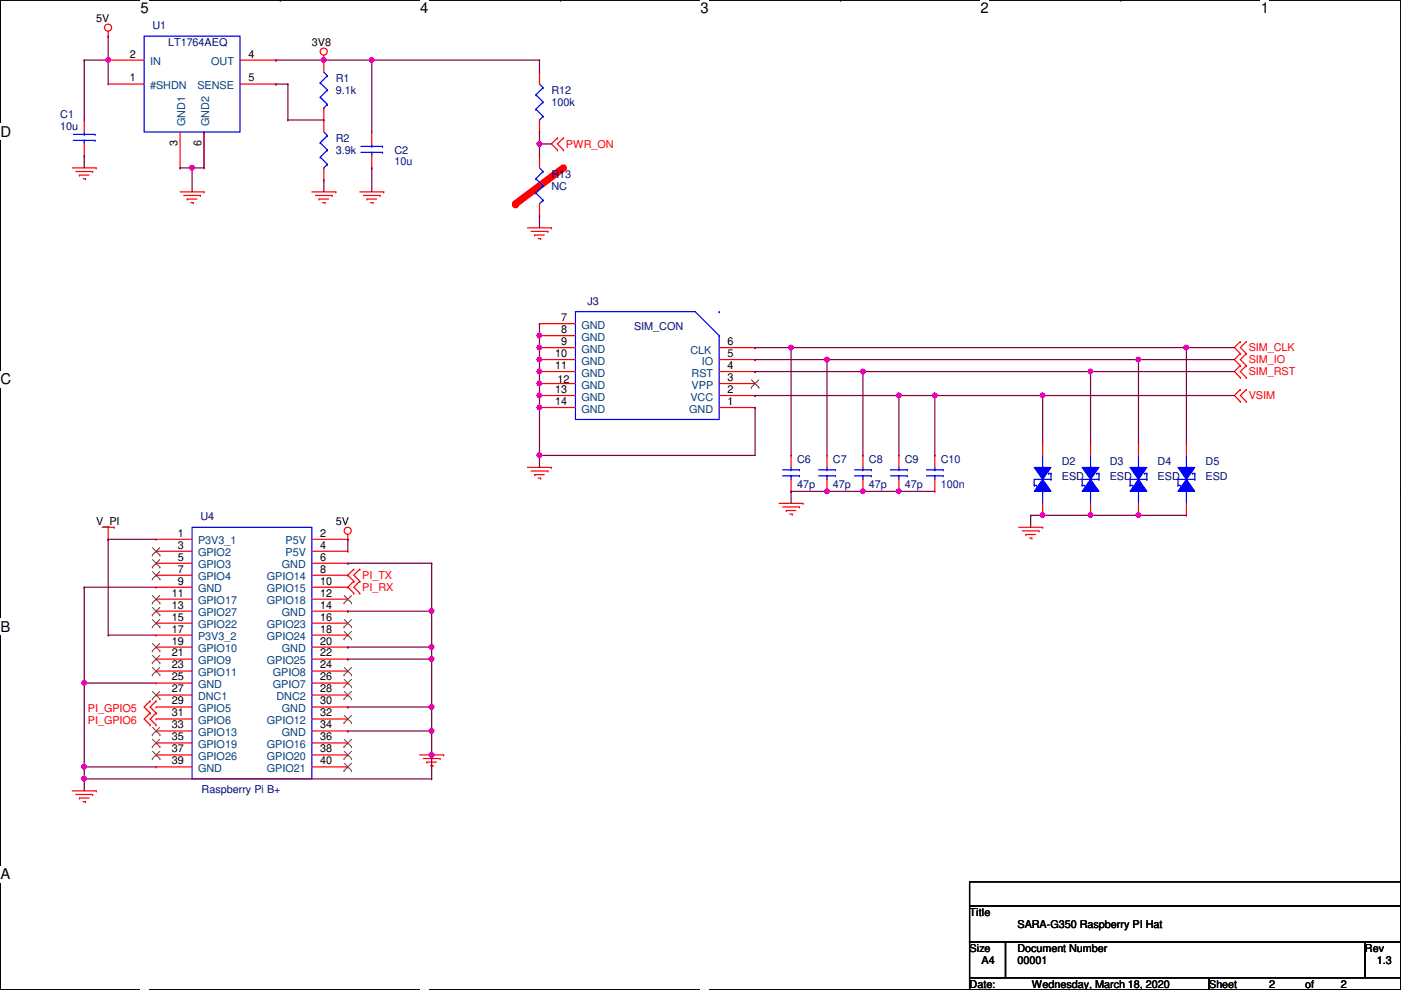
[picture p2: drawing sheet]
<svg xmlns="http://www.w3.org/2000/svg" width="297mm" height="210mm" viewBox="0 0 297 210" stroke-linecap="round" stroke-linejoin="round" font-family="sans-serif">
<path d="M.1 0h296.9v209.8h-296.9z" fill="none" stroke="#000" stroke-width=".25"/>
<g fill="#fff">
<path d="M29.8 0h1.7v3.5h-1.7z"/>
<path d="M29.8 209.8l1.7 .1z"/>
</g>
<path d="M59.4 0h.1M59.4 209.8h.1" fill="none" stroke="#000" stroke-width=".25"/>
<g fill="#fff">
<path d="M89.1 0h1.7v3.5h-1.7z"/>
<path d="M89.1 209.8l1.7 .1z"/>
</g>
<path d="M118.8 0h.1M118.8 209.8h.1" fill="none" stroke="#000" stroke-width=".25"/>
<g fill="#fff">
<path d="M148.5 0h1.7v3.5h-1.7z"/>
<path d="M148.5 209.8l1.7 .1z"/>
</g>
<path d="M178.2 0h.1M178.2 209.8h.1" fill="none" stroke="#000" stroke-width=".25"/>
<g fill="#fff">
<path d="M207.9 0h1.7v3.5h-1.7z"/>
<path d="M207.9 209.8l1.7 .1z"/>
</g>
<path d="M237.6 0h.1M237.6 209.8h.1" fill="none" stroke="#000" stroke-width=".25"/>
<g fill="#fff">
<path d="M267.3 0h1.7v3.5h-1.7z"/>
<path d="M267.3 209.8l1.7 .1z"/>
<path d="M.1 26.2h2.2v3.5h-2.2z"/>
<path d="M297 26.2l.1 3.5z"/>
<path d="M.1 78.7h2.2v3.5h-2.2z"/>
<path d="M297 78.7l.1 3.5z"/>
</g>
<path d="M.1 52.5h.1M297 52.5h.1" fill="none" stroke="#000" stroke-width=".25"/>
<g fill="#fff">
<path d="M.1 131.1h2.1v3.5h-2.1z"/>
<path d="M297 131.1l.1 3.5z"/>
</g>
<path d="M.1 104.9h.1M297 104.9h.1" fill="none" stroke="#000" stroke-width=".25"/>
<path d="M.1 104.9h.1M297 104.9h.1" fill="none" stroke="#000" stroke-width=".21"/>
<g fill="#fff">
<path d="M.1 183.6h2.1v3.5h-2.1z"/>
<path d="M297 183.6l.1 3.5z"/>
</g>
<path d="M.1 157.4h.1M297 157.4h.1" fill="none" stroke="#000" stroke-width=".25"/>
<path d="M119.5 35.6l-10.2 7.6" fill="none" stroke="#f00" stroke-width="1.5"/>
<circle cx="109.3" cy="43.2" r=".76" fill="#f00"/>
<g fill="none" stroke="#f00" stroke-width=".25">
<path d="M22.9 7.7h.1M22.9 6.6v1.1M68.7 12.7h.1M68.7 11.7v1M15.3 35.6h5.1M16.1 36.4h3.5M16.8 37.1h.1M16.8 37.1h2.1M17.6 37.9h.5M18.1 37.9h.1M19.6 36.4h.1M20.4 35.6h.1"/>
<path d="M118.2 29.3h.1M118.2 31.8h.1M118.2 29.3l-1.3 1.2 1.3 1.3M119.5 31.8h.1M119.5 29.3h.1M119.5 29.3l-1.3 1.2 1.3 1.3M38.2 40.7h5.1M38.9 41.4h3.6M39.7 42.2h.1M39.7 42.2h2M40.5 43h.5M41 43h.1"/>
<path d="M42.5 41.4h.1M43.3 40.7h.1M66.1 40.7h5.1M66.9 41.4h3.5M67.6 42.2h.1M67.6 42.2h2.1M68.4 43h.5M68.9 43h.1M70.4 41.4h.1M71.2 40.7h.1M76.3 40.7h5.1M77 41.4h3.6"/>
<path d="M77.8 42.2h.1M77.8 42.2h2M78.6 43h.5M79.1 43h.1M80.6 41.4h.1M81.4 40.7h.1M111.8 48.3h5.1M112.6 49.1h3.6M113.4 49.8h.1M113.4 49.8h2M114.1 50.6h.5M114.6 50.6h.1"/>
<path d="M116.2 49.1h.1M116.9 48.3h.1M263 72.4h.1M263 75h.1M263 77.5h.1M263 72.4l-1.3 1.3 1.3 1.3M263 75l-1.3 1.2 1.3 1.3M263 77.5l-1.3 1.3 1.3 1.3M264.2 75h.1M264.2 72.4h.1M264.2 77.5h.1M264.2 72.4l-1.2 1.3 1.2 1.3"/>
<path d="M264.2 75l-1.2 1.2 1.2 1.3M264.2 77.5l-1.2 1.3 1.2 1.3M111.8 99.1h5.1M112.6 99.9h3.6M116.2 99.9h.1M116.9 99.1h.1M183 96.6h.1M183 96.6v2.5M263 80.1h.1M263 82.6h.1M263 85.1h.1M263 82.6l-1.3 1.3 1.3 1.2"/>
<path d="M264.2 80.1h.1M264.2 85.1h.1M264.2 82.6h.1M264.2 82.6l-1.2 1.3 1.2 1.2M21.7 111.8h2.5M22.9 114.3h.1M22.9 111.8v2.5M24.2 111.8h.1M73.7 114.3h.1M73.7 113.3v1M113.4 100.6h.1M113.4 100.6h2"/>
<path d="M114.1 101.4h.5M114.6 101.4h.1M165.2 106.7h5.1M165.9 107.5h3.6M166.7 108.2h.1M166.7 108.2h2M167.5 109h.5M168 109h.1M169.5 107.5h.1M170.3 106.7h.1M183 104.2h.1M183 101.6v2.6"/>
<path d="M216 111.8h5.1M216.7 112.6h3.6M217.5 113.3h.1M217.5 113.3h2M218.3 114.1h.5M218.8 114.1h.1M220.3 112.6h.1M221.1 111.8h.1M75 120.7h.1M75 123.2h.1M75 125.8h.1M75 120.7l-1.3 1.3 1.3 1.2"/>
<path d="M75 123.2l-1.3 1.3 1.3 1.3M76.3 123.2h.1M76.3 120.7h.1M76.3 125.8h.1M76.3 120.7l-1.3 1.3 1.3 1.2M76.3 123.2l-1.3 1.3 1.3 1.3M31.8 148.6h.1M31.8 151.2h.1M31.8 153.7h.1M31.8 148.6l-1.2 1.3 1.2 1.3M31.8 151.2l-1.2 1.2 1.2 1.3M33.1 148.6h.1"/>
<path d="M33.1 151.2h.1M33.1 153.7h.1M33.1 148.6l-1.3 1.3 1.3 1.3M33.1 151.2l-1.3 1.2 1.3 1.3M15.3 167.7h5.1M16.1 168.4h3.5M16.8 169.2h.1M16.8 169.2h2.1M17.6 170h.5M18.1 170h.1M19.6 168.4h.1M20.4 167.7h.1"/>
<path d="M89 160.1h5.1M89.7 160.8h3.6M90.5 161.6h.1M90.5 161.6h2M91.3 162.3h.5M91.8 162.3h.1M93.3 160.8h.1M94.1 160.1h.1"/>
<circle cx="22.9" cy="5.9" r=".75"/>
<circle cx="68.6" cy="10.9" r=".75"/>
<circle cx="73.7" cy="112.5" r=".75"/>
</g>
<path d="M205.6 187h91.4v5.1h-91.4zM205.6 192.1h91.4v7.6h-91.4zM205.6 199.7h7.6v7.6h-7.6zM213.2 199.7h76.2v7.6h-76.2zM289.4 199.7h7.6v7.6h-7.6zM205.6 207.3h50.8v2.5h-50.8zM256.4 207.3h40.6v2.5h-40.6z" fill="none" stroke="#000" stroke-width=".25"/>
<g fill="none" stroke="#00f" stroke-width=".25">
<path d="M181.2 99.6h3.5M183 99.6h.1M183 99.1v.5M184.7 99.6h.1M231.2 99.1h.1M231.2 96.6v2.5M181.2 100.9h3.5M183 100.9h.1M183 100.9v.7M184.7 100.9h.1M229.4 102.9h.1M229.4 102.9h.6"/>
<path d="M230 102.9h.1M231.2 104.2h.1M231.2 104.2v2.5M232.5 100.4h.1M232.5 100.4h.5M233 101.6h.1M233 100.4h.1M233 101.6h-3.6v1.3M233 100.4v1.2"/>
</g>
<path d="M231.2 101.6l1.8 2.6h-3.6z" fill-rule="evenodd" fill="#00f"/>
<path d="M231.2 101.6l1.8 2.6h-3.6z" fill="none" stroke="#00f" stroke-width=".25"/>
<path d="M229.4 99.1h3.6l-1.8 2.5z" fill-rule="evenodd" fill="#00f"/>
<g fill="none" stroke="#00f" stroke-width=".25">
<path d="M221.1 99.1h.1M221.1 96.6v2.5M229.4 99.1h3.6l-1.8 2.5zM219.3 102.9h.1M219.3 102.9h.5M219.8 102.9h.1M221.1 104.2h.1M221.1 104.2v2.5M222.3 100.4h.1M222.3 100.4h.5M222.8 101.6h.1M222.8 100.4h.1"/>
<path d="M222.8 101.6h-3.5v1.3M222.8 100.4v1.2"/>
</g>
<path d="M231.2 94h.1M231.2 94v2.6M231.2 109.3h.1M231.2 106.7v2.6" fill="none" stroke="#f00" stroke-width=".25"/>
<path d="M221.1 101.6l1.7 2.6h-3.5z" fill-rule="evenodd" fill="#00f"/>
<path d="M221.1 101.6l1.7 2.6h-3.5z" fill="none" stroke="#00f" stroke-width=".25"/>
<path d="M219.3 99.1h3.5l-1.7 2.5z" fill-rule="evenodd" fill="#00f"/>
<g fill="none" stroke="#00f" stroke-width=".25">
<path d="M114.4 17.8l.7 .8M115.1 18.6h.1M115.1 18.6l-1.5 1.5M15.6 29.8h4.5M15.6 28.5h4.5M17.9 28.5h.1M17.9 29.8h.1M17.9 28v.5M17.9 29.8v.7M20.1 29.8h.1M20.1 28.5h.1M113.6 37.9h.1"/>
<path d="M113.6 20.1h.1M113.6 23.2h.1M113.6 37.9l1.5 1.5M113.6 20.1l1.5 1.5M113.6 23.2l1.5 1.5M114.4 25.4h.1M114.4 35.6l.7 .8M115.1 36.4h.1M115.1 39.4h.1M115.1 21.6h.1M115.1 24.7h.1M115.1 36.4l-1.5 1.5"/>
<path d="M115.1 39.4l-1.5 1.5M115.1 21.6l-1.5 1.6M115.1 24.7l-.7 .7M113.6 40.9h.1M113.6 40.9l1.5 1.6M114.4 43.2h.1M115.1 42.5h.1M115.1 42.5l-.7 .7M122 66.1h25.4l5.1 5.1v17.7h-30.5zM152.5 66.1h.1M152.5 71.2h.1M188.8 99.6h3.6"/>
<path d="M190.6 99.6h.1M190.6 99.1v.5M192.4 99.6h.1M219.3 99.1h3.5l-1.7 2.5zM241.4 99.1h.1M241.4 96.6v2.5M40.7 111.8h25.4v53.3h-25.4zM188.8 100.9h3.6M190.6 100.9h.1M190.6 100.9v.7M192.4 100.9h.1M239.6 102.9h.1"/>
<path d="M239.6 102.9h.5M240.1 102.9h.1M241.4 104.2h.1M241.4 104.2v2.5M242.7 100.4h.1M242.7 100.4h.5M243.2 101.6h.1M243.2 100.4h.1M243.2 101.6h-3.6v1.3M243.2 100.4v1.2"/>
</g>
<g fill="none" stroke="#f00" stroke-width=".25">
<path d="M114.4 15.3h.1M114.4 15.3v2.5M17.9 25.4h.1M17.9 33.1h.1M17.9 25.4v2.6M17.9 30.5v2.6M114.4 33.1h.1M114.4 28h.1M114.4 25.4v2.6M114.4 33.1v2.5M114.4 45.8h.1M114.4 43.2v2.6"/>
<path d="M114.4 68.6h.1M114.4 71.2h.1M114.4 73.7h.1M114.4 76.2h.1M114.4 78.8h.1M114.4 78.8h7.6M114.4 73.7h7.6M114.4 76.2h7.6M114.4 68.6h7.6M114.4 71.2h7.6M152.5 78.8h7.6M152.5 73.7h7.6"/>
<path d="M152.5 76.2h7.6M160.1 78.8h.1M160.1 73.7h.1M160.1 76.2h.1M114.4 81.3h.1M114.4 83.9h.1M114.4 86.4h.1M114.4 83.9h7.6M114.4 86.4h7.6M114.4 81.3h7.6M152.5 83.9h7.6M152.5 86.4h7.6"/>
<path d="M152.5 81.3h7.6M160.1 83.9h.1M160.1 86.4h.1M160.1 81.3h.1M190.6 96.6h.1M190.6 96.6v2.5M221.1 94h.1M221.1 94v2.6M33.1 114.3h.1M33.1 116.9h.1M33.1 119.4h.1M33.1 114.3h7.6"/>
<path d="M33.1 116.9h7.6M33.1 119.4h7.6M66.1 114.3h7.6M66.1 116.9h7.6M66.1 119.4h7.6M73.7 114.3h.1M73.7 116.9h.1M73.7 119.4h.1M190.6 104.2h.1M190.6 101.6v2.6M221.1 109.3h.1M221.1 106.7v2.6"/>
<path d="M33.1 122h.1M33.1 124.5h.1M33.1 127h.1M33.1 129.6h.1M33.1 132.1h.1M33.1 134.7h.1M33.1 137.2h.1M33.1 139.7h.1M33.1 122h7.6M33.1 124.5h7.6M33.1 127h7.6M33.1 129.6h7.6"/>
<path d="M33.1 132.1h7.6M33.1 134.7h7.6M33.1 137.2h7.6M33.1 139.7h7.6M66.1 122h7.6M66.1 124.5h7.6M66.1 127h7.6M66.1 129.6h7.6M66.1 132.1h7.6M66.1 134.7h7.6M66.1 137.2h7.6M66.1 139.7h7.6"/>
<path d="M73.7 122h.1M73.7 124.5h.1M73.7 127h.1M73.7 129.6h.1M73.7 132.1h.1M73.7 134.7h.1M73.7 137.2h.1M73.7 139.7h.1M33.1 142.3h.1M33.1 144.8h.1M33.1 147.4h.1M33.1 149.9h.1"/>
<path d="M33.1 152.4h.1M33.1 155h.1M33.1 157.5h.1M33.1 142.3h7.6M33.1 144.8h7.6M33.1 147.4h7.6M33.1 149.9h7.6M33.1 152.4h7.6M33.1 155h7.6M33.1 157.5h7.6M66.1 142.3h7.6M66.1 144.8h7.6"/>
<path d="M66.1 147.4h7.6M66.1 149.9h7.6M66.1 152.4h7.6M66.1 155h7.6M66.1 157.5h7.6M73.7 142.3h.1M73.7 144.8h.1M73.7 147.4h.1M73.7 149.9h.1M73.7 152.4h.1M73.7 155h.1M73.7 157.5h.1"/>
<path d="M33.1 160.1h.1M33.1 162.6h.1M33.1 160.1h7.6M33.1 162.6h7.6M66.1 160.1h7.6M66.1 162.6h7.6M73.7 160.1h.1M73.7 162.6h.1"/>
</g>
<g fill="none" stroke="#7f4000" stroke-width=".21">
<path d="M159.3 82.1h.1M159.3 80.6l1.6 1.5M160.9 80.6l-1.6 1.5M160.9 82.1h.1M32.3 117.7h.1M32.3 116.1l1.6 1.6M32.3 118.7l1.6 1.5M33.9 116.1l-1.6 1.6M33.9 118.7l-1.6 1.5M33.9 117.7h.1M32.3 120.2h.1M32.3 122.8h.1"/>
<path d="M32.3 127.8h.1M32.3 130.4h.1M32.3 132.9h.1M32.3 138h.1M32.3 121.2l1.6 1.6M32.3 126.3l1.6 1.5M32.3 128.8l1.6 1.6M32.3 131.4l1.6 1.5M32.3 136.4l1.6 1.6M32.3 139l1.6 1.5M33.9 121.2l-1.6 1.6M33.9 126.3l-1.6 1.5"/>
<path d="M33.9 128.8l-1.6 1.6M33.9 131.4l-1.6 1.5M33.9 136.4l-1.6 1.6M33.9 139l-1.6 1.5M33.9 120.2h.1M33.9 122.8h.1M33.9 127.8h.1M33.9 130.4h.1M33.9 132.9h.1M33.9 138h.1M72.9 127.8h.1M72.9 132.9h.1"/>
<path d="M72.9 135.5h.1M73 126.3l1.5 1.5M73 131.4l1.5 1.5M73 133.9l1.5 1.6M74.5 126.3l-1.6 1.5M74.5 131.4l-1.6 1.5M74.5 133.9l-1.6 1.6M74.5 127.8h.1M74.5 132.9h.1M74.5 135.5h.1M32.3 140.5h.1M32.3 143.1h.1"/>
<path d="M32.3 148.2h.1M32.3 155.8h.1M32.3 158.3h.1M32.3 141.5l1.6 1.6M32.3 146.6l1.6 1.6M32.3 154.2l1.6 1.6M32.3 156.8l1.6 1.5M32.3 159.3l1.6 1.6M33.9 141.5l-1.6 1.6M33.9 146.6l-1.6 1.6M33.9 154.2l-1.6 1.6M33.9 156.8l-1.6 1.5"/>
<path d="M33.9 159.3l-1.6 1.6M33.9 140.5h.1M33.9 143.1h.1M33.9 148.2h.1M33.9 155.8h.1M33.9 158.3h.1M72.9 143.1h.1M72.9 145.6h.1M72.9 148.2h.1M72.9 153.2h.1M72.9 158.3h.1M73 141.5l1.5 1.6"/>
<path d="M73 144.1l1.5 1.5M73 146.6l1.5 1.6M73 151.7l1.5 1.5M73 156.8l1.5 1.5M73 159.3l1.5 1.6M74.5 141.5l-1.6 1.6M74.5 144.1l-1.6 1.5M74.5 146.6l-1.6 1.6M74.5 151.7l-1.6 1.5M74.5 156.8l-1.6 1.5M74.5 159.3l-1.6 1.6M74.5 143.1h.1"/>
<path d="M74.5 145.6h.1M74.5 148.2h.1M74.5 153.2h.1M74.5 158.3h.1M32.3 160.9h.1M33.9 160.9h.1M72.9 160.9h.1M72.9 163.4h.1M73 161.8l1.5 1.6M74.5 161.8l-1.6 1.6M74.5 160.9h.1M74.5 163.4h.1"/>
</g>
<path d="M241.4 101.6l1.8 2.6h-3.6z" fill-rule="evenodd" fill="#00f"/>
<path d="M241.4 101.6l1.8 2.6h-3.6z" fill="none" stroke="#00f" stroke-width=".25"/>
<path d="M239.6 99.1h3.6l-1.8 2.5z" fill-rule="evenodd" fill="#00f"/>
<g fill="none" stroke="#00f" stroke-width=".25">
<path d="M67.9 30.3h.1M67.9 33.3h.1M67.9 30.3l1.5 1.5M67.9 33.3l1.5 1.5M68.7 35.6h.1M68.7 28l.7 .7M69.4 28.7h.1M69.4 31.8h.1M69.4 34.8h.1M69.4 28.7l-1.5 1.6M69.4 31.8l-1.5 1.5M69.4 34.8l-.7 .8"/>
<path d="M165.9 99.6h3.6M167.7 99.6h.1M167.7 99.1v.5M169.5 99.6h.1M173.6 99.6h3.5M175.3 99.6h.1M175.3 99.1v.5M177.1 99.6h.1M196.4 99.6h3.6M198.2 99.6h.1M198.2 99.1v.5M200 99.6h.1"/>
<path d="M239.6 99.1h3.6l-1.8 2.5zM251.5 99.1h.1M251.5 96.6v2.5M165.9 100.9h3.6M167.7 100.9h.1M167.7 100.9v.7M169.5 100.9h.1M173.6 100.9h3.5M175.3 100.9h.1M175.3 100.9v.7M177.1 100.9h.1M196.4 100.9h3.6"/>
<path d="M198.2 100.9h.1M198.2 100.9v.7M200 100.9h.1M249.8 102.9h.1M249.8 102.9h.5M250.3 102.9h.1M251.5 104.2h.1M251.5 104.2v2.5M252.8 100.4h.1M252.8 100.4h.5M253.3 101.6h.1M253.3 100.4h.1"/>
<path d="M253.3 101.6h-3.5v1.3M253.3 100.4v1.2"/>
</g>
<g fill="none" stroke="#f00" stroke-width=".25">
<path d="M68.7 25.4h.1M68.7 38.1h.1M68.7 25.4v2.6M68.7 35.6v2.5M167.7 96.6h.1M167.7 96.6v2.5M175.3 96.6h.1M175.3 96.6v2.5M198.2 96.6h.1M198.2 96.6v2.5M241.4 94h.1M241.4 94v2.6"/>
<path d="M167.7 104.2h.1M167.7 101.6v2.6M175.3 104.2h.1M175.3 101.6v2.6M198.2 104.2h.1M198.2 101.6v2.6M241.4 109.3h.1M241.4 106.7v2.6"/>
</g>
<path d="M251.5 101.6l1.8 2.6h-3.5z" fill-rule="evenodd" fill="#00f"/>
<path d="M251.5 101.6l1.8 2.6h-3.5z" fill="none" stroke="#00f" stroke-width=".25"/>
<path d="M249.8 99.1h3.5l-1.8 2.5z" fill-rule="evenodd" fill="#00f"/>
<g fill="none" stroke="#00f" stroke-width=".25">
<path d="M30.6 7.7h20.3v20.3h-20.3zM67.9 17.6h.1M67.9 17.6l1.5 1.5M68.7 15.3l.7 .7M69.4 16h.1M69.4 19.1h.1M69.4 16l-1.5 1.6M69.4 19.1l-1.5 1.5M67.9 20.6h.1M67.9 20.6l1.5 1.5M68.7 22.9h.1M69.4 22.1h.1"/>
<path d="M69.4 22.1l-.7 .8M76.5 32.3h4.6M76.5 31h4.6M78.8 31h.1M78.8 32.3h.1M78.8 30.5v.5M78.8 32.3v.8M81.1 32.3h.1M81.1 31h.1M249.8 99.1h3.5l-1.8 2.5z"/>
</g>
<g fill="none" stroke="#f00" stroke-width=".25">
<path d="M22.9 12.7h.1M22.9 17.8h.1M22.9 12.7h7.7M22.9 17.8h7.7M50.9 12.7h7.6M50.9 17.8h7.6M58.5 12.7h.1M58.5 17.8h.1M68.7 12.7h.1M68.7 12.7v2.6M38.2 35.6h.1M38.2 28v7.6"/>
<path d="M43.3 35.6h.1M43.3 28v7.6M68.7 25.4h.1M68.7 22.9v2.5M78.8 28h.1M78.8 35.6h.1M78.8 28v2.5M78.8 33.1v2.5M251.5 94h.1M251.5 94v2.6M251.5 109.3h.1M251.5 106.7v2.6"/>
</g>
<path d="M114.4 68.6h.1M114.4 68.6v2.6" fill="none" stroke="#7f0040" stroke-width=".25"/>
<circle cx="114.4" cy="71.1" r=".49" fill="#f0f"/>
<circle cx="114.4" cy="71.1" r=".49" fill="none" stroke="#f0f" stroke-width=".25"/>
<path d="M114.4 71.2h.1M114.4 73.7h.1M114.4 71.2v5" fill="none" stroke="#7f0040" stroke-width=".25"/>
<circle cx="114.4" cy="73.7" r=".49" fill="#f0f"/>
<circle cx="114.4" cy="73.7" r=".49" fill="none" stroke="#f0f" stroke-width=".25"/>
<path d="M114.4 76.2h.1M114.4 76.2v2.6" fill="none" stroke="#7f0040" stroke-width=".25"/>
<circle cx="114.4" cy="78.8" r=".49" fill="#f0f"/>
<circle cx="114.4" cy="78.8" r=".49" fill="none" stroke="#f0f" stroke-width=".25"/>
<circle cx="114.4" cy="76.2" r=".49" fill="#f0f"/>
<circle cx="114.4" cy="76.2" r=".49" fill="none" stroke="#f0f" stroke-width=".25"/>
<path d="M114.4 78.8h.1M114.4 78.8v5.1M114.4 81.3h.1" fill="none" stroke="#7f0040" stroke-width=".25"/>
<circle cx="114.4" cy="83.8" r=".49" fill="#f0f"/>
<circle cx="114.4" cy="83.8" r=".49" fill="none" stroke="#f0f" stroke-width=".25"/>
<circle cx="114.4" cy="81.3" r=".49" fill="#f0f"/>
<circle cx="114.4" cy="81.3" r=".49" fill="none" stroke="#f0f" stroke-width=".25"/>
<path d="M114.4 83.9h.1M114.4 86.4h.1M114.4 83.9v12.7" fill="none" stroke="#7f0040" stroke-width=".25"/>
<circle cx="114.4" cy="86.4" r=".49" fill="#f0f"/>
<circle cx="114.4" cy="86.4" r=".49" fill="none" stroke="#f0f" stroke-width=".25"/>
<path d="M114.4 96.6h.1M160.1 86.4h.1M160.1 86.4v10.2h-45.7" fill="none" stroke="#7f0040" stroke-width=".25"/>
<circle cx="114.4" cy="96.5" r=".49" fill="#f0f"/>
<circle cx="114.4" cy="96.5" r=".49" fill="none" stroke="#f0f" stroke-width=".25"/>
<path d="M160.1 73.7h.1M160.1 76.2h.1M160.1 78.8h.1M160.1 73.7h7.6M160.1 76.2h15.2M160.1 78.8h22.9M114.4 96.6h.1M114.4 96.6v2.5M160.1 83.9h.1M160.1 83.9h30.5" fill="none" stroke="#7f0040" stroke-width=".25"/>
<circle cx="190.6" cy="83.8" r=".49" fill="#f0f"/>
<circle cx="190.6" cy="83.8" r=".49" fill="none" stroke="#f0f" stroke-width=".25"/>
<path d="M221.1 109.3h.1M221.1 109.3h10.1" fill="none" stroke="#7f0040" stroke-width=".25"/>
<circle cx="231.2" cy="109.2" r=".49" fill="#f0f"/>
<circle cx="231.2" cy="109.2" r=".49" fill="none" stroke="#f0f" stroke-width=".25"/>
<circle cx="221" cy="109.2" r=".49" fill="#f0f"/>
<circle cx="221" cy="109.2" r=".49" fill="none" stroke="#f0f" stroke-width=".25"/>
<path d="M231.2 109.3h.1M231.2 109.3h20.3M241.4 109.3h.1" fill="none" stroke="#7f0040" stroke-width=".25"/>
<circle cx="241.4" cy="109.2" r=".49" fill="#f0f"/>
<circle cx="241.4" cy="109.2" r=".49" fill="none" stroke="#f0f" stroke-width=".25"/>
<path d="M221.1 83.9h.1M221.1 83.9v10.1M221.1 83.9h40.6" fill="none" stroke="#7f0040" stroke-width=".25"/>
<circle cx="221" cy="83.8" r=".49" fill="#f0f"/>
<circle cx="221" cy="83.8" r=".49" fill="none" stroke="#f0f" stroke-width=".25"/>
<g fill="none" stroke="#7f0040" stroke-width=".25">
<path d="M231.2 78.8h.1M231.2 78.8v15.2M231.2 78.8h30.5M241.4 76.2h.1M241.4 76.2v17.8M241.4 76.2h20.3M251.5 73.7h.1M251.5 73.7v20.3M251.5 73.7h10.2M167.7 104.2h.1M167.7 104.2h15.3M167.7 104.2v2.5"/>
<path d="M175.3 104.2h.1M218.5 109.3h.1M218.5 109.3h2.6M218.5 109.3v2.5"/>
</g>
<circle cx="175.3" cy="104.2" r=".49" fill="#f0f"/>
<circle cx="175.3" cy="104.2" r=".49" fill="none" stroke="#f0f" stroke-width=".25"/>
<path d="M183 104.2h.1M183 104.2h7.6" fill="none" stroke="#7f0040" stroke-width=".25"/>
<circle cx="190.6" cy="104.2" r=".49" fill="#f0f"/>
<circle cx="190.6" cy="104.2" r=".49" fill="none" stroke="#f0f" stroke-width=".25"/>
<circle cx="182.9" cy="104.2" r=".49" fill="#f0f"/>
<circle cx="182.9" cy="104.2" r=".49" fill="none" stroke="#f0f" stroke-width=".25"/>
<path d="M190.6 83.9h.1M190.6 83.9h30.5M190.6 83.9v12.7M198.2 83.9h.1M198.2 83.9v12.7M190.6 104.2h.1M190.6 104.2h7.6" fill="none" stroke="#7f0040" stroke-width=".25"/>
<circle cx="198.2" cy="83.8" r=".49" fill="#f0f"/>
<circle cx="198.2" cy="83.8" r=".49" fill="none" stroke="#f0f" stroke-width=".25"/>
<path d="M183 78.8h.1M183 78.8v17.8M183 78.8h48.2" fill="none" stroke="#7f0040" stroke-width=".25"/>
<circle cx="231.2" cy="78.8" r=".49" fill="#f0f"/>
<circle cx="231.2" cy="78.8" r=".49" fill="none" stroke="#f0f" stroke-width=".25"/>
<circle cx="182.9" cy="78.8" r=".49" fill="#f0f"/>
<circle cx="182.9" cy="78.8" r=".49" fill="none" stroke="#f0f" stroke-width=".25"/>
<path d="M175.3 76.2h.1M175.3 76.2v20.4M175.3 76.2h66.1" fill="none" stroke="#7f0040" stroke-width=".25"/>
<circle cx="241.4" cy="76.2" r=".49" fill="#f0f"/>
<circle cx="241.4" cy="76.2" r=".49" fill="none" stroke="#f0f" stroke-width=".25"/>
<circle cx="175.3" cy="76.2" r=".49" fill="#f0f"/>
<circle cx="175.3" cy="76.2" r=".49" fill="none" stroke="#f0f" stroke-width=".25"/>
<path d="M167.7 73.7h.1M167.7 73.7v22.9M167.7 73.7h83.8" fill="none" stroke="#7f0040" stroke-width=".25"/>
<circle cx="251.5" cy="73.7" r=".49" fill="#f0f"/>
<circle cx="251.5" cy="73.7" r=".49" fill="none" stroke="#f0f" stroke-width=".25"/>
<circle cx="167.7" cy="73.7" r=".49" fill="#f0f"/>
<circle cx="167.7" cy="73.7" r=".49" fill="none" stroke="#f0f" stroke-width=".25"/>
<path d="M22.9 7.7h.1M22.9 7.7v5" fill="none" stroke="#7f0040" stroke-width=".25"/>
<circle cx="22.9" cy="12.7" r=".49" fill="#f0f"/>
<circle cx="22.9" cy="12.7" r=".49" fill="none" stroke="#f0f" stroke-width=".25"/>
<path d="M17.9 12.7h.1M17.9 12.7v12.7M17.9 12.7h5M22.9 12.7h.1M22.9 12.7v5.1M58.5 12.7h.1M58.5 12.7h20.3M68.7 12.7h.1" fill="none" stroke="#7f0040" stroke-width=".25"/>
<circle cx="78.8" cy="12.7" r=".49" fill="#f0f"/>
<circle cx="78.8" cy="12.7" r=".49" fill="none" stroke="#f0f" stroke-width=".25"/>
<circle cx="68.6" cy="12.7" r=".49" fill="#f0f"/>
<circle cx="68.6" cy="12.7" r=".49" fill="none" stroke="#f0f" stroke-width=".25"/>
<g fill="none" stroke="#7f0040" stroke-width=".25">
<path d="M58.5 17.8h.1M58.5 17.8h2.5M61 17.8h.1M61 17.8v7.6M78.8 12.7h.1M78.8 12.7v15.3M78.8 12.7h35.6M114.4 12.7h.1M114.4 12.7v2.6M43.3 28h.1M43.3 28v7.6M61 25.4h.1"/>
<path d="M61 25.4h7.7M114.4 28h.1M114.4 30.5h.1M114.4 28v2.5M114.4 30.5h2.5"/>
</g>
<circle cx="114.4" cy="30.5" r=".49" fill="#f0f"/>
<circle cx="114.4" cy="30.5" r=".49" fill="none" stroke="#f0f" stroke-width=".25"/>
<path d="M17.9 33.1h.1M17.9 33.1v2.5M38.2 35.6h.1M38.2 35.6h5.1M40.7 35.6h.1M40.7 35.6v5.1M114.4 30.5h.1M114.4 30.5v2.6" fill="none" stroke="#7f0040" stroke-width=".25"/>
<circle cx="40.7" cy="35.6" r=".49" fill="#f0f"/>
<circle cx="40.7" cy="35.6" r=".49" fill="none" stroke="#f0f" stroke-width=".25"/>
<path d="M68.7 38.1h.1M68.7 38.1v2.6M78.8 35.6h.1M78.8 35.6v5.1M114.4 45.8h.1M114.4 45.8v2.5M73.7 114.3h.1M73.7 119.4h.1M73.7 114.3v2.6M73.7 119.4h17.8M73.7 129.6h.1M73.7 129.6h17.8" fill="none" stroke="#7f0040" stroke-width=".25"/>
<circle cx="91.5" cy="129.6" r=".49" fill="#f0f"/>
<circle cx="91.5" cy="129.6" r=".49" fill="none" stroke="#f0f" stroke-width=".25"/>
<path d="M73.7 137.2h.1M91.5 129.6h.1M91.5 129.6v7.6h-17.8" fill="none" stroke="#7f0040" stroke-width=".25"/>
<circle cx="91.5" cy="137.2" r=".49" fill="#f0f"/>
<circle cx="91.5" cy="137.2" r=".49" fill="none" stroke="#f0f" stroke-width=".25"/>
<path d="M91.5 137.2h.1M91.5 137.2v2.5M91.5 155h.1M91.5 155v5.1" fill="none" stroke="#7f0040" stroke-width=".25"/>
<circle cx="91.5" cy="160" r=".49" fill="#f0f"/>
<circle cx="91.5" cy="160" r=".49" fill="none" stroke="#f0f" stroke-width=".25"/>
<circle cx="91.5" cy="155" r=".49" fill="#f0f"/>
<circle cx="91.5" cy="155" r=".49" fill="none" stroke="#f0f" stroke-width=".25"/>
<path d="M91.5 119.4h.1M91.5 119.4v10.2M73.7 139.7h.1M73.7 139.7h17.8M73.7 155h.1M73.7 155h17.8" fill="none" stroke="#7f0040" stroke-width=".25"/>
<circle cx="91.5" cy="139.7" r=".49" fill="#f0f"/>
<circle cx="91.5" cy="139.7" r=".49" fill="none" stroke="#f0f" stroke-width=".25"/>
<path d="M91.5 139.7h.1M91.5 139.7v10.2h-17.8M73.7 149.9h.1" fill="none" stroke="#7f0040" stroke-width=".25"/>
<circle cx="91.5" cy="149.9" r=".49" fill="#f0f"/>
<circle cx="91.5" cy="149.9" r=".49" fill="none" stroke="#f0f" stroke-width=".25"/>
<path d="M17.9 124.5h.1M17.9 124.5h15.2M17.9 124.5v38.1M17.9 144.8h.1M17.9 144.8h15.2M91.5 149.9h.1M91.5 149.9v5.1" fill="none" stroke="#7f0040" stroke-width=".25"/>
<circle cx="17.8" cy="162.6" r=".49" fill="#f0f"/>
<circle cx="17.8" cy="162.6" r=".49" fill="none" stroke="#f0f" stroke-width=".25"/>
<circle cx="17.8" cy="144.8" r=".49" fill="#f0f"/>
<circle cx="17.8" cy="144.8" r=".49" fill="none" stroke="#f0f" stroke-width=".25"/>
<path d="M17.9 162.6h.1M17.9 165.1h.1M17.9 162.6h15.2M17.9 162.6v2.5M17.9 165.1h73.6" fill="none" stroke="#7f0040" stroke-width=".25"/>
<circle cx="17.8" cy="165.1" r=".49" fill="#f0f"/>
<circle cx="17.8" cy="165.1" r=".49" fill="none" stroke="#f0f" stroke-width=".25"/>
<path d="M22.9 114.3h.1M22.9 114.3h10.2M22.9 114.3v20.4M22.9 134.7h.1M22.9 134.7h10.2M17.9 165.1h.1M17.9 165.1v2.6M91.5 165.1h.1M91.5 160.1v5" fill="none" stroke="#7f0040" stroke-width=".25"/>
<circle cx="114.4" cy="71.1" r=".49" fill="#f0f"/>
<circle cx="114.4" cy="71.1" r=".49" fill="none" stroke="#f0f" stroke-width=".25"/>
<circle cx="114.4" cy="73.7" r=".49" fill="#f0f"/>
<circle cx="114.4" cy="73.7" r=".49" fill="none" stroke="#f0f" stroke-width=".25"/>
<circle cx="114.4" cy="78.8" r=".49" fill="#f0f"/>
<circle cx="114.4" cy="78.8" r=".49" fill="none" stroke="#f0f" stroke-width=".25"/>
<circle cx="114.4" cy="76.2" r=".49" fill="#f0f"/>
<circle cx="114.4" cy="76.2" r=".49" fill="none" stroke="#f0f" stroke-width=".25"/>
<circle cx="114.4" cy="83.8" r=".49" fill="#f0f"/>
<circle cx="114.4" cy="83.8" r=".49" fill="none" stroke="#f0f" stroke-width=".25"/>
<circle cx="114.4" cy="81.3" r=".49" fill="#f0f"/>
<circle cx="114.4" cy="81.3" r=".49" fill="none" stroke="#f0f" stroke-width=".25"/>
<circle cx="114.4" cy="86.4" r=".49" fill="#f0f"/>
<circle cx="114.4" cy="86.4" r=".49" fill="none" stroke="#f0f" stroke-width=".25"/>
<circle cx="114.4" cy="96.5" r=".49" fill="#f0f"/>
<circle cx="114.4" cy="96.5" r=".49" fill="none" stroke="#f0f" stroke-width=".25"/>
<circle cx="190.6" cy="83.8" r=".49" fill="#f0f"/>
<circle cx="190.6" cy="83.8" r=".49" fill="none" stroke="#f0f" stroke-width=".25"/>
<circle cx="231.2" cy="109.2" r=".49" fill="#f0f"/>
<circle cx="231.2" cy="109.2" r=".49" fill="none" stroke="#f0f" stroke-width=".25"/>
<circle cx="221" cy="109.2" r=".49" fill="#f0f"/>
<circle cx="221" cy="109.2" r=".49" fill="none" stroke="#f0f" stroke-width=".25"/>
<circle cx="241.4" cy="109.2" r=".49" fill="#f0f"/>
<circle cx="241.4" cy="109.2" r=".49" fill="none" stroke="#f0f" stroke-width=".25"/>
<circle cx="221" cy="83.8" r=".49" fill="#f0f"/>
<circle cx="221" cy="83.8" r=".49" fill="none" stroke="#f0f" stroke-width=".25"/>
<circle cx="175.3" cy="104.2" r=".49" fill="#f0f"/>
<circle cx="175.3" cy="104.2" r=".49" fill="none" stroke="#f0f" stroke-width=".25"/>
<circle cx="190.6" cy="104.2" r=".49" fill="#f0f"/>
<circle cx="190.6" cy="104.2" r=".49" fill="none" stroke="#f0f" stroke-width=".25"/>
<circle cx="182.9" cy="104.2" r=".49" fill="#f0f"/>
<circle cx="182.9" cy="104.2" r=".49" fill="none" stroke="#f0f" stroke-width=".25"/>
<circle cx="198.2" cy="83.8" r=".49" fill="#f0f"/>
<circle cx="198.2" cy="83.8" r=".49" fill="none" stroke="#f0f" stroke-width=".25"/>
<circle cx="231.2" cy="78.8" r=".49" fill="#f0f"/>
<circle cx="231.2" cy="78.8" r=".49" fill="none" stroke="#f0f" stroke-width=".25"/>
<circle cx="182.9" cy="78.8" r=".49" fill="#f0f"/>
<circle cx="182.9" cy="78.8" r=".49" fill="none" stroke="#f0f" stroke-width=".25"/>
<circle cx="241.4" cy="76.2" r=".49" fill="#f0f"/>
<circle cx="241.4" cy="76.2" r=".49" fill="none" stroke="#f0f" stroke-width=".25"/>
<circle cx="175.3" cy="76.2" r=".49" fill="#f0f"/>
<circle cx="175.3" cy="76.2" r=".49" fill="none" stroke="#f0f" stroke-width=".25"/>
<circle cx="251.5" cy="73.7" r=".49" fill="#f0f"/>
<circle cx="251.5" cy="73.7" r=".49" fill="none" stroke="#f0f" stroke-width=".25"/>
<circle cx="167.7" cy="73.7" r=".49" fill="#f0f"/>
<circle cx="167.7" cy="73.7" r=".49" fill="none" stroke="#f0f" stroke-width=".25"/>
<circle cx="22.9" cy="12.7" r=".49" fill="#f0f"/>
<circle cx="22.9" cy="12.7" r=".49" fill="none" stroke="#f0f" stroke-width=".25"/>
<circle cx="78.8" cy="12.7" r=".49" fill="#f0f"/>
<circle cx="78.8" cy="12.7" r=".49" fill="none" stroke="#f0f" stroke-width=".25"/>
<circle cx="68.6" cy="12.7" r=".49" fill="#f0f"/>
<circle cx="68.6" cy="12.7" r=".49" fill="none" stroke="#f0f" stroke-width=".25"/>
<circle cx="114.4" cy="30.5" r=".49" fill="#f0f"/>
<circle cx="114.4" cy="30.5" r=".49" fill="none" stroke="#f0f" stroke-width=".25"/>
<circle cx="40.7" cy="35.6" r=".49" fill="#f0f"/>
<circle cx="40.7" cy="35.6" r=".49" fill="none" stroke="#f0f" stroke-width=".25"/>
<circle cx="91.5" cy="129.6" r=".49" fill="#f0f"/>
<circle cx="91.5" cy="129.6" r=".49" fill="none" stroke="#f0f" stroke-width=".25"/>
<circle cx="91.5" cy="137.2" r=".49" fill="#f0f"/>
<circle cx="91.5" cy="137.2" r=".49" fill="none" stroke="#f0f" stroke-width=".25"/>
<circle cx="91.5" cy="160" r=".49" fill="#f0f"/>
<circle cx="91.5" cy="160" r=".49" fill="none" stroke="#f0f" stroke-width=".25"/>
<circle cx="91.5" cy="155" r=".49" fill="#f0f"/>
<circle cx="91.5" cy="155" r=".49" fill="none" stroke="#f0f" stroke-width=".25"/>
<circle cx="91.5" cy="139.7" r=".49" fill="#f0f"/>
<circle cx="91.5" cy="139.7" r=".49" fill="none" stroke="#f0f" stroke-width=".25"/>
<circle cx="91.5" cy="149.9" r=".49" fill="#f0f"/>
<circle cx="91.5" cy="149.9" r=".49" fill="none" stroke="#f0f" stroke-width=".25"/>
<circle cx="17.8" cy="162.6" r=".49" fill="#f0f"/>
<circle cx="17.8" cy="162.6" r=".49" fill="none" stroke="#f0f" stroke-width=".25"/>
<circle cx="17.8" cy="144.8" r=".49" fill="#f0f"/>
<circle cx="17.8" cy="144.8" r=".49" fill="none" stroke="#f0f" stroke-width=".25"/>
<circle cx="17.8" cy="165.1" r=".49" fill="#f0f"/>
<circle cx="17.8" cy="165.1" r=".49" fill="none" stroke="#f0f" stroke-width=".25"/>
<g font-size="3.1">
<text x="29.8" y="2.8">5</text>
<text x="89.1" y="2.8">4</text>
<text x="148.5" y="2.8">3</text>
<text x="207.9" y="2.8">2</text>
<text x="267.3" y="2.8">1</text>
<text x=".1" y="29">D</text>
<text x=".1" y="81.5">C</text>
<text x=".1" y="133.9">B</text>
<text x=".1" y="186.4">A</text>
</g>
<g font-size="2.3">
<text x="20.4" y="4.7">5V</text>
<text x="66.1" y="9.7">3V8</text>
<text x="27.5" y="12.2">2</text>
<text x="27.5" y="17.3">1</text>
<text x="52.7" y="12.2">4</text>
<text x="52.7" y="17.3">5</text>
<text x="37.6" y="31" transform="rotate(-90 37.6 31)">3</text>
<text x="42.7" y="31" transform="rotate(-90 42.7 31)">6</text>
<text x="119" y="68.1">7</text>
<text x="119" y="70.6">8</text>
<text x="117.7" y="75.7">10</text>
<text x="119" y="73.2">9</text>
<text x="154.3" y="73.2">6</text>
<text x="154.3" y="75.7">5</text>
<text x="117.7" y="78.2">11</text>
<text x="117.7" y="83.3">13</text>
<text x="118.2" y="81.1">12</text>
<text x="154.3" y="83.3">2</text>
<text x="154.3" y="78.2">4</text>
<text x="154.3" y="80.8">3</text>
<text x="117.7" y="85.9">14</text>
<text x="154.3" y="85.9">1</text>
<text x="20.4" y="111.3">V_PI</text>
<text x="37.7" y="113.8">1</text>
<text x="67.9" y="113.8">2</text>
<text x="71.2" y="111.3">5V</text>
<text x="37.7" y="116.3">3</text>
<text x="37.7" y="118.9">5</text>
<text x="67.9" y="116.3">4</text>
<text x="67.9" y="118.9">6</text>
<text x="37.7" y="121.4">7</text>
<text x="37.7" y="124">9</text>
<text x="67.9" y="121.4">8</text>
<text x="67.9" y="124">10</text>
<text x="36.4" y="126.5">11</text>
<text x="36.4" y="129">13</text>
<text x="36.4" y="131.6">15</text>
<text x="67.9" y="126.5">12</text>
<text x="67.9" y="129">14</text>
<text x="67.9" y="131.6">16</text>
<text x="36.4" y="134.1">17</text>
<text x="36.4" y="136.7">19</text>
<text x="67.9" y="134.1">18</text>
<text x="67.9" y="136.7">20</text>
<text x="36.4" y="139.2">21</text>
<text x="36.4" y="141.7">23</text>
<text x="67.9" y="139.2">22</text>
<text x="67.9" y="141.7">24</text>
<text x="36.4" y="144.3">25</text>
<text x="36.4" y="146.8">27</text>
<text x="36.4" y="149.4">29</text>
<text x="67.9" y="144.3">26</text>
<text x="67.9" y="146.8">28</text>
<text x="67.9" y="149.4">30</text>
<text x="36.4" y="151.9">31</text>
<text x="36.4" y="154.4">33</text>
<text x="67.9" y="151.9">32</text>
<text x="67.9" y="154.4">34</text>
<text x="36.4" y="157">35</text>
<text x="36.4" y="159.5">37</text>
<text x="67.9" y="157">36</text>
<text x="67.9" y="159.5">38</text>
<text x="36.4" y="162.1">39</text>
<text x="67.9" y="162.1">40</text>
<text x="205.6" y="194.1">Title</text>
<text x="215.7" y="196.7">SARA-G350 Raspberry PI Hat</text>
<text x="205.6" y="201.8">Size</text>
<text x="215.7" y="201.8">Document Number</text>
<text x="289.4" y="201.8">Rev</text>
<text x="205.6" y="209.4">Date:</text>
<text x="208.1" y="204.3">A4</text>
<text x="215.7" y="204.3">00001</text>
<text x="218.8" y="209.4">Wednesday, March 18, 2020</text>
<text x="256.4" y="209.4">Sheet</text>
<text x="269.1" y="209.4">2</text>
<text x="276.7" y="209.4">of</text>
<text x="284.3" y="209.4">2</text>
<text x="291.9" y="204.3">1.3</text>
</g>
<g font-size="2.3" fill="#00007f">
<text x="32.3" y="6.2">U1</text>
<text x="35.6" y="9.7">LT1764AEQ</text>
<text x="71.2" y="17.4">R1</text>
<text x="71.2" y="19.9">9.1k</text>
<text x="116.9" y="19.9">R12</text>
<text x="116.9" y="22.4">100k</text>
<text x="12.8" y="25">C1</text>
<text x="12.8" y="27.5">10u</text>
<text x="71.2" y="30.1">R2</text>
<text x="71.2" y="32.6">3.9k</text>
<text x="83.6" y="32.6">C2</text>
<text x="83.6" y="34.9">10u</text>
<text x="116.9" y="37.7">R13</text>
<text x="116.9" y="40.2">NC</text>
<text x="124.5" y="64.6">J3</text>
<text x="134.4" y="69.9">SIM_CON</text>
<text x="169" y="98.1">C6</text>
<text x="176.6" y="98.1">C7</text>
<text x="184.2" y="98.1">C8</text>
<text x="191.9" y="98.1">C9</text>
<text x="199.5" y="98.1">C10</text>
<text x="225.1" y="98.6">D2</text>
<text x="225.1" y="101.7">ESD</text>
<text x="235.3" y="98.6">D3</text>
<text x="235.3" y="101.7">ESD</text>
<text x="245.4" y="98.6">D4</text>
<text x="245.4" y="101.7">ESD</text>
<text x="255.6" y="98.6">D5</text>
<text x="255.6" y="101.7">ESD</text>
<text x="169" y="103.5">47p</text>
<text x="176.6" y="103.5">47p</text>
<text x="184.2" y="103.5">47p</text>
<text x="191.9" y="103.5">47p</text>
<text x="199.5" y="103.5">100n</text>
<text x="42.5" y="110.3">U4</text>
<text x="42.8" y="168.2">Raspberry Pi B+</text>
</g>
<g font-size="2.3" fill="#00407f">
<text x="31.8" y="13.8">IN</text>
<text x="44.8" y="13.8">OUT</text>
<text x="31.8" y="18.9">#SHDN</text>
<text x="41.9" y="18.9">SENSE</text>
<text x="39.2" y="26.7" transform="rotate(-90 39.2 26.7)">GND1</text>
<text x="44.3" y="26.7" transform="rotate(-90 44.3 26.7)">GND2</text>
<text x="123.3" y="69.7">GND</text>
<text x="123.3" y="72.2">GND</text>
<text x="123.3" y="74.8">GND</text>
<text x="123.3" y="77.3">GND</text>
<text x="146.4" y="75">CLK</text>
<text x="148.8" y="77.3">IO</text>
<text x="123.3" y="79.8">GND</text>
<text x="123.3" y="82.4">GND</text>
<text x="146.6" y="79.8">RST</text>
<text x="146.6" y="82.4">VPP</text>
<text x="123.3" y="84.9">GND</text>
<text x="123.3" y="87.5">GND</text>
<text x="146.1" y="87.5">GND</text>
<text x="146.4" y="84.9">VCC</text>
<text x="42" y="115.4">P3V3_1</text>
<text x="42" y="117.9">GPIO2</text>
<text x="60.5" y="115.4">P5V</text>
<text x="60.5" y="117.9">P5V</text>
<text x="42" y="120.5">GPIO3</text>
<text x="42" y="123">GPIO4</text>
<text x="42" y="125.6">GND</text>
<text x="56.6" y="123">GPIO14</text>
<text x="56.6" y="125.6">GPIO15</text>
<text x="59.8" y="120.5">GND</text>
<text x="42" y="128.1">GPIO17</text>
<text x="42" y="130.6">GPIO27</text>
<text x="56.6" y="128.1">GPIO18</text>
<text x="59.8" y="130.6">GND</text>
<text x="42" y="133.2">GPIO22</text>
<text x="42" y="135.7">P3V3_2</text>
<text x="56.6" y="133.2">GPIO23</text>
<text x="56.6" y="135.7">GPIO24</text>
<text x="42" y="138.3">GPIO10</text>
<text x="42" y="140.8">GPIO9</text>
<text x="42" y="143.3">GPIO11</text>
<text x="56.6" y="140.8">GPIO25</text>
<text x="57.9" y="143.3">GPIO8</text>
<text x="59.8" y="138.3">GND</text>
<text x="42" y="145.9">GND</text>
<text x="42" y="148.4">DNC1</text>
<text x="57.9" y="145.9">GPIO7</text>
<text x="58.6" y="148.4">DNC2</text>
<text x="42" y="151">GPIO5</text>
<text x="42" y="153.5">GPIO6</text>
<text x="56.6" y="153.5">GPIO12</text>
<text x="59.8" y="151">GND</text>
<text x="42" y="156">GPIO13</text>
<text x="42" y="158.6">GPIO19</text>
<text x="42" y="161.1">GPIO26</text>
<text x="56.6" y="158.6">GPIO16</text>
<text x="56.6" y="161.1">GPIO20</text>
<text x="59.8" y="156">GND</text>
<text x="42" y="163.7">GND</text>
<text x="56.6" y="163.7">GPIO21</text>
</g>
<g font-size="2.3" fill="#f00">
<text x="120" y="31.3">PWR_ON</text>
<text x="264.7" y="74.5">SIM_CLK</text>
<text x="264.7" y="77">SIM_IO</text>
<text x="264.7" y="79.6">SIM_RST</text>
<text x="264.7" y="84.7">VSIM</text>
<text x="76.8" y="122.8">PI_TX</text>
<text x="76.8" y="125.3">PI_RX</text>
<text x="18.6" y="151">PI_GPIO5</text>
<text x="18.6" y="153.5">PI_GPIO6</text>
</g>
</svg>
